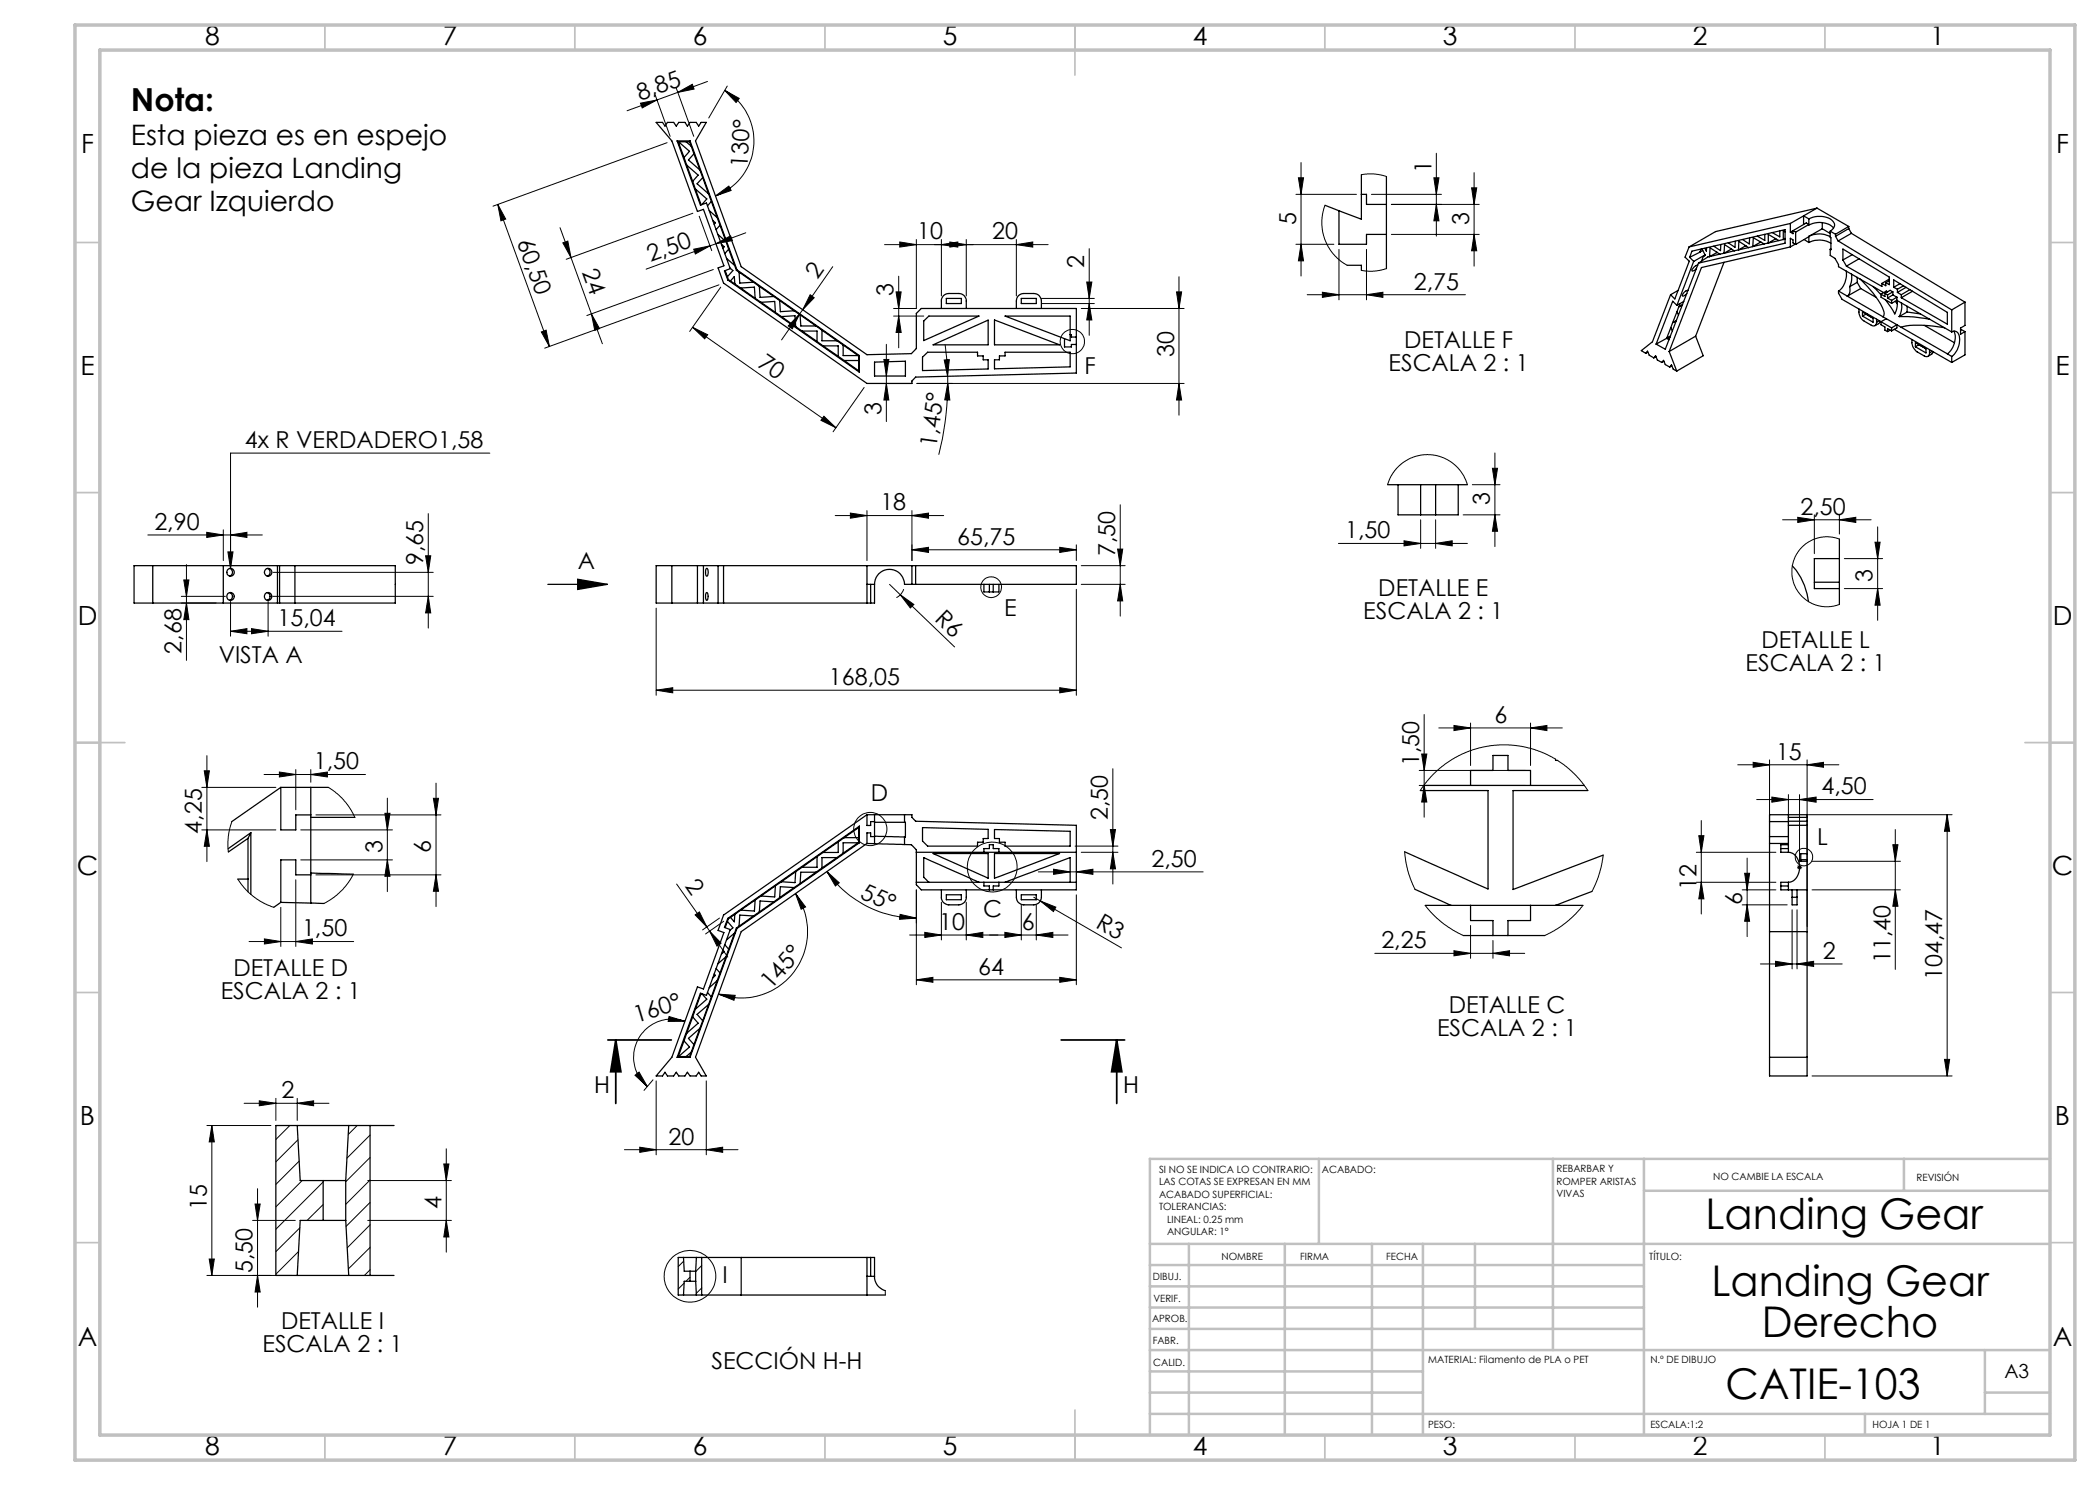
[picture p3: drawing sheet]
<svg xmlns="http://www.w3.org/2000/svg" width="420mm" height="297mm" viewBox="0 0 420 297" stroke-linecap="round" stroke-linejoin="round" font-family="sans-serif">
<g fill="none" stroke="#000" stroke-width=".25">
<path d="M131.2 24.5h1.3l.5 .7 .5-.7h1.2l.6 .7 .4-.7h1.3l.5 .7 .5-.7h1.2l.5 .7 .5-.7h1.1l-2.2 3.7 9.1 25.1 25.2 17.6 8.9-.2 1-1v-7l1-1h31v12.9l-32.2 .8-.7 .8v.5h-9l-28.7-20.1-1.1-3 1.2-.4-4.1-11.3-1.2 .4-5.1-14.1zM135.4 28.2h2.6M135.4 28.2l4.7 12.8 1.2-.4 4.7 13.1-1.1 .5 .7 1.8M135.4 28.2l.2 .2M135.6 28.4l1.2 3.1M135.6 28.4h2.3M135.7 28.4l2.2 1.9-1.1 1.2M136.8 31.5l.5 1.5M137.2 28.4l1.1 .8M137.3 33l1.2 3.3M137.3 33l2.3 2-1.1 1.3M137.9 28.4l.4 .8"/>
<path d="M138 28.2l9.4 25.8M138 28.2l-.1 .2M138.3 29.2l.5 1.6M138.5 36.3l.6 1.5M138.8 30.8l1.7 4.7M138.8 30.8l-1.1 1.2 2.3 2M139.1 37.8l1.1 3.2M139.1 37.8l2.3 2-1 1.1M140.5 35.5l1.2 3.3M140.5 35.5l-1.1 1.3 2.3 2M141.7 38.8l.6 1.5M272.3 38.9h1v2h4"/>
<path d="M272.3 35v8.8l-4.5-1.6M277.3 35.3v18.4M141.9 42.1l1.5 1.4M142.3 40.3l1.1 3.2M142.3 40.3l-.8 .9M142.6 44.1l.5 .5-.3 .3M143.4 43.5l.6 1.5M143.6 46.9l1.6 1.4M144 45l1.2 3.3M144 45l-.8 .9M144.3 48.9l.6 .5-.3 .2M145 54.1l.5 1.2"/>
<path d="M145.2 48.3l.5 1.5M145.3 51.7l1.6 1.4M145.5 55.3l.2 .6M145.6 56l26.3 18.4M145.7 55.9l-.1 .1M145.7 55.9l.4 .3M145.7 49.8l1.2 3.3M145.7 49.8l-.7 .9M146 53.6l.6 .5-1.1 1.2M146.1 56.2l.9 .6M146.1 56.2l.8-.9 .1 1.5M146.9 53.1l.4 1"/>
<path d="M147 56.8l1.1 .8M147.3 54.1l.5 .3M147.4 54l24.5 17.1M147.4 54l-.1 .1M147.8 54.4l2.9 2M147.8 54.4l.2 2.2 2.7-.2M148.1 57.6l2.9 2.1M148.1 57.6l2.8-.2 .1 2.3M150.7 56.4l1.2 .9M151 59.7l4.1 2.8M151.9 57.3l4 2.8M151.9 57.3l.1 2.2 2.8-.2"/>
<path d="M189.3 59.7h3v1h-3zM204.3 59.7h3v1h-3zM265 41.1l2.8 1.1M267.8 42.2v6.7h5.5v-2h4M269.5 53.1h2.8v1M334.1 58.9l-3.6 9.5-2.2 1.7 .8 .6M335.6 58.1l-1.5 .8M337.6 58.1a1.15 1.15 0 0 0-1.1 1.1l.4-.1 .5-.4M337.8 49.4l-.8 2 .9 .8-2.9 7.6-.9-.9M337.9 51.5l.5-1.3 18.6-4.3v2.7l-17.3 4M337.9 51.5l.8 .8M338.7 52.3l-3.3 8.8"/>
<path d="M339.5 53.1a1.22 1.22 0 0 0-1 1.1l.4-.1 .4-.4M339.7 52.6l-6.6 17.2-1.9-1M340 50.4l-2.1 1.1M340.2 49.8l-.2 .6M340.4 49.8l.7 1.3-.4 .2M340.5 50.1l-.5 .3M340.7 51.3l-.4 .9M341 51l-2.3 1.3M341 51l-.3 .3M341.3 49.6v.6l-.3-.5M341.9 51.3l-.3 .1-1.9 1.2M343.4 50.5l-1.5 .8"/>
<path d="M343.4 50.4v.1M343.4 50.5h.1M344 50.8l-2.1 .5M344 50.8l-2-1.2-.1 1.7M344.2 48.9l-.1 1.2-1.3-.9M344.8 50.7l-.8 .1M344.8 52.5l-5.7 14.7M346.2 49.8l-1.4 .9M346.2 49.8h.1M346.3 49.8h-.1M346.9 50.2l-2.1 .5M346.9 50.2l-2-1.3-.1 1.8"/>
<path d="M347.1 48.3l-.1 1.2-1.3-.9M347.7 50l-.8 .2M349.1 49.2l-1.4 .8M349.1 49.1v.1M349.2 49.1l-.1 .1M349.7 49.5l-2 .5M349.7 49.5l-1.9-1.2-.1 1.7M349.9 47.6l-.1 1.2-1.3-.9M350.6 49.3l-.9 .2M352 48.5l-1.4 .8M352 48.3v.2M352.2 48.4l-.2 .1"/>
<path d="M352.8 48.8l-2.2 .5M352.8 48.8l-2.1-1.2-.1 1.7M353 46.9v1.2l-1.5-.9M353.7 48.6l-.9 .2M355.1 47.8l-1.4 .8M355.1 47.7v.1M355.2 47.8h-.1M355.8 48.1l-2.1 .5M355.8 48.1l-2.1-1.2v1.7M356 46.2v1.2l-1.5-.9M356.7 47.9l-.9 .2M357 47.8l-.3 .1"/>
<path d="M357 46.4l-.3-.2v1.7M357 47.7l-.3 .2M358.1 44.7l-20.3 4.7M358.1 44.7v1.7M358.1 49.4l-17.8 4.1-6.5 16.8M358.6 46.1v.6l-.5-.3M358.6 46.1l.5 .3M358.6 46.1l2.6-1.5 .6 .3-2.7 1.5M358.6 46.1l-.5 .3M359.1 48.8l-1 .6M359.1 48.9l-.5-.3v-.6l-.5-.3v1.7M359.1 46.4v2.5"/>
<path d="M360.7 43.2l1.1 .6M360.7 43.2l-2.6 1.5M360.7 43.2v1.7M360.8 47.9l1 .6M361.8 43.8a4.3 4.3 0 0 1 4.8 .4 1.23 1.23 0 0 1-.6 2M361.8 43.8v1.2a4.2 4.2 0 0 1 4.9 .6M361.8 47.3a4.6 4.6 0 0 1 4.2 0M361.8 48.5a4.6 4.6 0 0 1 4.4 .1M361.8 47.3v1.2M361.8 47.3l-2.7 1.6M363.4 41.6l-2.7 1.6M363.4 41.6l6.3 3.7"/>
<path d="M363.4 41.6l-20.3 4.7-5.3 3.1M364.5 45.8l-2.7 1.5M364.5 44.5v1.3M364.5 45.8l1.5 .9M366 46.2l.2 3.7-.2-.1M366 49.8v1.3l1 .6 .7 1.2v.4l9 5.2M366 46.2l1.1 .6M366.2 49.8h-.2M367.1 46.8v.5M367.1 47.3l.5 .9M367.6 48.2l22.7 13.8M367.7 58.2v.4l.7 1.3 7.8 4.4"/>
<path d="M367.7 58.2l8.9 5.2M368.6 52l.7 1.2M368.6 52v-2.2l9.3 5.6v1.5l-.7-.4M369.3 54.2a4.2 4.2 0 0 1-1.6 4M369.3 53.2l7.1 4.1v-.6M369.7 45.7l-2.6 1.6M369.7 45.7l.6 1M369.7 45.3l-2.6 1.5M369.7 45.3v.4M370 57.3a1.9 1.9 0 0 1-.5 1.9l2.6-1.5M370.3 46.7l-2.7 1.5M370.3 46.7l22.7 13.7"/>
<path d="M370.3 54.8v1.3l-.3 1.2M370.5 50.9l-1.9 1.1M371.4 56.5l-1.4 .8M371.4 55.5v1M371.4 56.5l.7 1.2M371.8 51.7l-2.5 1.5M372 55.8a16.6 16.6 0 0 1 4.8 6.6v.7l-.2 .3M372.1 57.7l3.2 1.8M374.6 57.3l1.6 1.6M376.2 58.8v.6l2.1 1.3M377 58.7v.6l-.8-.5M377 58.7l.5 .3"/>
<path d="M377 59.9l2 2.9a4.1 4.1 0 0 0 .4-2.7M377.2 56.5v.6l-.8-.4M377.5 58.4l-.2-.2-1.1 .6M377.5 59v.6M377.5 59.6l.8 .5M377.9 56.1l-.7 .4M377.9 55.8l-1.5 .9M378.6 59l.8 .4M378.6 58.4v.6M378.6 58.4l-.6-.3-1 .6M378.6 59l-1.1 .6M378.6 58.4l-1.1 .6"/>
<path d="M378.7 57.5v-1.5l10.8 6.5v2.3l-9.2-5.3M378.7 57.5l.8 .4M379.4 59.4v.7M379.4 59.4l-1.1 .7M379.5 57.9v.6M379.5 58.5l.8 .4M380 56.7l-1.3 .8M380.3 58.9v.6M380.7 57.1l-1.2 .8M381.2 57.5l-1.7 1M382 57.9l-1.7 1M382.5 58.2l-2.2 1.3"/>
<path d="M152.2 60.5l2.7-.2 .2 2.2M155.1 62.5l1.2 .8M155.9 60.1l2.9 2.1M155.9 60.1l.2 2.2 2.7-.1M156.3 63.3l2.8 2M156.3 63.3l2.7-.2 .1 2.2M158.8 62.2l1.2 .8M159.1 65.3l4.3 3M160 63l3.2 2.2M160 63l.2 2.2h3M160.4 66.2h3v2.1M163.2 65.2l4.2 3"/>
<path d="M163.4 68.3l1.2 .9M164.4 66v2.2h3M164.6 69.2h3v2.1M164.6 69.2l3 2.1M167.4 68.2l1.2 .8M167.6 71.3l4.1 2.9M168.6 69v2.1h3M168.6 69l3 2.1M168.8 72.1h2.9M171.6 71.1l.1 .1M171.7 71.2v3M171.7 74.2l.2 .2"/>
<path d="M171.9 71.1v3.3M171.9 71.1l-.2 .1M174.9 72.4l6.2-.2v3h-6.2zM184.5 71.4l1-1h10v.8h1.1v.8h1v1.8l-13.1 .3zM184.7 64.2l1.1-1h10l-11.1 4.9zM186.6 69l11-5v5zM188.3 61.7v-1.5a1.45 1.45 0 0 1 1.5-1.5h2a1.45 1.45 0 0 1 1.5 1.5v1.5M198.9 72h1v-.8h1.1v-.8h13v3l-15.1 .4zM198.9 64l13 5h-13zM201 63.2h13v5zM203.3 61.7v-1.5a1.45 1.45 0 0 1 1.5-1.5h2a1.51 1.51 0 0 1 1.5 1.5v1.5M212.9 67.7v1.7h1.4v-.5h1"/>
<path d="M214 66.9h.3v.5h1M329.1 70.7l.4-.5 .3 .8 1 .6M329.6 70.4l-.5 .3M330.8 71.6l.3-.4 .4 .8 .9 .5M331.2 71.3l-.4 .3M332.4 72.5l.3-.4 .4 .8 .8 .5M332.8 72.2l-.4 .3M333.3 67.7l-2.1 1.1M333.3 67.7h.1M333.4 67.7l.4 .2M333.8 70.3l1.6 3.9M333.9 73.4l.4-.4 .3 .8 .8 .4"/>
<path d="M334 67.4l-.6 .3M334 67.3l-.6 .4M334.1 67.2l-.8 .5M334.2 65.5l-.9 2.2M334.2 65.5l.3 .7M334.4 73.2l-.5 .2M334.5 64.5l-.3 1M335.2 64.2l-.7 .3M335.3 64.1l-.8 .4M335.4 61.1l-.9-.8-3.3 8.5M335.4 62.4l-.9 2.1M335.4 62.4l.3 .6"/>
<path d="M335.8 61.3l-.4 1.1M336 60.7l-.2 .6M336.5 61l-.7 .3M336.5 60.9l-.7 .4M336.8 60.3l-1.4 .8M339.1 67.2l-5.3 3.1M339.1 67.2l1.5 4-5.2 3M371.8 61.8a2.47 2.47 0 0 0 1.1 2.4l1.4 .8a.65 .65 0 0 0 .7 .1 .65 .65 0 0 0 .3-.7M372.5 63.2l2.1 1.2v-.8M372.5 63.2v-.8l2.1 1.2M373.2 62.8h.1M373.2 62.8l1.4 .8"/>
<path d="M373.2 62.8l-.7 .4M375.3 63.8v.6M375.8 64.1l-.5 .3M376 64.2l-.2 .4-.8 .5M376.2 64.3v.6l.8 .5v.6l.5 .3M376.2 64.3l2.1 1.3M376.6 63.4l.7 .3M377.3 63.7l2.1 1.2M377.3 63.7l-1.1 .6M378 66l-.5 .3M378.3 66.2l-.8-.5v.6M378.3 60.1v.6"/>
<path d="M378.3 65.6v.6M378.8 65.9l11.5 6.6M379 60.3l.5 .4M379.4 60.1l10.9 6.3M379.4 64.9v.7l-1.1 .6M379.4 64.9l.9 .6M379.4 60.1l-1.1 .6M379.4 64.9l-1.1 .7M379.8 63.3l3 .1 3.1 .4M380.3 65.5a15.5 15.5 0 0 1 7.4-.1l1.2 .2M380.3 65.5l9.2 5.3M380.3 60.6a4.2 4.2 0 0 1-.5 2.7"/>
<path d="M381.4 62.4l-1.6 .9M381.4 62.4l2.7 .4M381.4 61.2v1.2M382.4 67.9a2.49 2.49 0 0 0 1 2.5l1.4 .8a.64 .64 0 0 0 .8 .1 .64 .64 0 0 0 .3-.7M383.1 69.4l2.1 1.2v-.9M383.1 69.4v-.9l2.1 1.2M383.8 68.9h.1M383.8 68.9l-.7 .5M383.8 68.9l1.4 .8M384.9 65.1l6 3.4M385.9 70v.6M386.4 70.3l-.5 .3"/>
<path d="M386.6 70.3l-.3 .5-.7 .5M389.5 70.8l.8 .5M390.3 66.4a1.05 1.05 0 0 1 1.2 .1 1.05 1.05 0 0 1 .4 1.1 4.4 4.4 0 0 1-1.6 3.7M390.3 62v4.4M390.3 71.3v1.2M390.8 66.2a4.1 4.1 0 0 1-1.3 4.6M392.1 66l.2-.1 .7 .4M393 60.4l-2.7 1.6M393 60.4v4.7l-.9 .5v1.2l.9-.5M393 66.3v4.7l-2.7 1.5M277.5 96.9h16M279.6 96.9v6.1h12v-6.1"/>
<path d="M284.1 96.9v6.1M287.1 96.9v6.1M26.8 113.1h52.3v7.5h-52.3zM30.6 113.1v7.5M44.7 113.1v7.5M45.9 118.5a.79 .79 0 0 1 .6 .8 .79 .79 0 0 1-.6 .7M45.9 113.7a.79 .79 0 0 1 .6 .8 .79 .79 0 0 1-.6 .7M53.4 118.5a.79 .79 0 0 1 .6 .8 .79 .79 0 0 1-.6 .7M53.4 113.7a.79 .79 0 0 1 .6 .8 .79 .79 0 0 1-.6 .7M55.5 113.1v7.5M55.9 113.1v7.5M59 113.1v7.5"/>
<path d="M109.6 116.9h11.9M115.5 115.8l6 1.1-6 1zM131.2 113.1h84.1v3.8h-34.4a3 3 0 0 0-3-3 3 3 0 0 0-3 3v3.7h-43.7zM134.4 113.1v7.5M139.5 113.1v7.5M140.7 113.1v7.5M141.3 113.7h.1a1.24 1.24 0 0 1 0 1.5 1.43 1.43 0 0 1-.1-1.5zM141.3 118.5a1.01 1.01 0 0 1 .2 1.4l-.1 .2a1.39 1.39 0 0 1-.1-1.6zM143.6 113.1v7.5M144.7 113.1v7.5M173.4 116.9h1.5M173.4 113.1v7.5"/>
<path d="M174.1 116.9v3.7M182.4 113.1v3.8M183.1 113.1v3.8M196.8 116.9v1.5h3v-1.5M197.9 116.9v1.5M198.6 116.9v1.5M358.5 113.2a12.6 12.6 0 0 1 3.2 7.1M362.9 116.4h5M367.9 107.8v13.1M367.9 111.7h-5v6h5M56.2 157.5v8.5h3v-3h3M56.2 157.5l-9.8 6.8"/>
<path d="M56.2 157.5h6M62.2 157.5h3.5M62.2 157.5v23.1M284.1 158.1h13.5v19.7l-16.7-7.4M284.8 157.1h32.1M294.1 157.1v-3h4.5v-3h3v3h4.5v3M311.1 151.8v.3h.4M317.6 158.1h-15v19.8l18-6.9M47.6 175.8h2M49.6 167.7v10.7M49.6 167.7l-3.9 2.7M50.2 166.5v12.4"/>
<path d="M50.2 166.5l-4.6 3.3M50.2 166.5l-.6 1.2M62.2 174.6l8.5 .2M62.2 163.5h8.8M62.2 175h-3v-3h-3v8.5M152.2 179.2l-1.2 .8M155.1 177.2l-2.9 2M155.1 177.2l-.2 2.2-2.7-.2M155.9 179.5l-1.1 .9M156.3 176.4l-1.2 .8M158.8 177.5l-2.9 2M158.8 177.5l-2.7-.2-.2 2.2"/>
<path d="M159.1 174.3l-2.8 2.1M159.1 174.3l-.1 2.2-2.7-.1M160 176.7l-1.2 .8M160.4 173.5l-1.3 .8M163.2 174.4l-3.2 2.3M163.2 174.4h-3l-.2 2.3M163.4 171.3v2.2h-3M164.4 173.6l-1.2 .8M164.6 170.5l-4.2 3M167.4 171.5l-3 2.1M167.4 171.5h-3v2.1M167.6 168.4l-3 2.1"/>
<path d="M167.6 168.4v2.1h-3M168.6 170.6l-1.2 .9M168.8 167.5l-1.2 .9M168.8 167.5h2.9M171.6 168.6l-3 2M171.6 168.6h-3v2M171.7 168.4l-.1 .2M171.7 168.4l.2 .2M171.7 165.5v2.9M171.7 165.5l-2.9 2M171.9 168.6l-24.5 17.1M171.9 165.2v3.4"/>
<path d="M171.9 165.2l-26.3 18.5M171.9 165.2l-.2 .3M173.4 162.9v2.2h.7v-.8h.8M173.4 162.9l-28.7 20.1-1.1 3.1 1.2 .4-4.1 11.3-1.2-.4-5.1 14.1-3.2 3.7h1.3l.5-.7 .5 .7h1.2l.6-.7 .4 .7h1.3l.5-.7 .5 .7h1.2l.5-.7 .5 .7h1.1l-2.2-3.7 9.1-25.2 25.2-17.6M173.4 162.9h1.5M173.4 168.7h1.5M174.9 168.7l6 .2M174.9 167.2l6 .2M174.9 162.9h6M174.9 164.5h6M174.9 167.3h-.8v-.7h-.7v2.1M174.9 162.9v5.8"/>
<path d="M180.9 168.9h1.4l1 1.1v.5M180.9 162.9h1.5v.6l.7 .7 32.2 .9v5.4M180.9 162.9v1.6M180.9 167.4v1.5M180.9 164.5h.2v2.9h-.2M183.3 170.5v6M183.3 170.5h32M183.3 176.5v.4l1 1.1h31v-1.5M183.3 176.5h32M184.5 165.5l13.1 .4v1.8h-1v.7h-1.1v.8h-10l-1-1zM185.8 176.5l-.5-.5a1.03 1.03 0 0 1-.6-1.3v-3.2l11.1 5M186.6 170.7h11v4.9z"/>
<path d="M188.3 178v1.5a1.51 1.51 0 0 0 1.5 1.5h2a1.51 1.51 0 0 0 1.5-1.5v-1.5M189.3 179h3v.9h-3zM196.8 170.5v-.8h1.1v-.8h.7v.8h1.2v.8M196.8 176.5v.7h1.1v.8M198.9 170.7h13l-13 4.9zM198.9 165.9l15.1 .4v2.9h-13v-.8h-1.1v-.7h-1zM199.8 176.5v.7h-1.2v.8M201 176.5l13-5v5M203.3 178v1.5a1.51 1.51 0 0 0 1.5 1.5h2a1.57 1.57 0 0 0 1.5-1.5v-1.5M204.3 179h3v.9h-3zM215.3 170.5v6M283 177.9l7.2 3.2"/>
<path d="M318.4 178.3l-7.4 2.8M353.9 162.9h7.5v52.3h-7.5zM353.9 167.3h3.8M353.9 164.3h3.8M353.9 168.7h3.8M356.2 169.7h1.5M356.2 177.2h1.5M357.7 170.5a2.67 2.67 0 0 1 2.2 3 2.67 2.67 0 0 1-2.2 3M357.7 168.9h-1.5v1.6h1.5M357.7 176.5h-1.5v1.5h5.2M357.7 162.9v7.6M357.7 176.5v1.5"/>
<path d="M357.7 165.1h3.7M357.7 164.2h3.7M357.7 163.5h3.7M358.4 179.5v1.5h1v-1.5M358.4 179.5h1M358.4 178v1.5M359.4 178v1.5M360.2 171.9h1.2M361.4 170.7h-1.2v1.6h1.2M56.2 180.5l-1.4 1M56.2 180.5l6 .1M62.2 180.6l2.6 .1"/>
<path d="M140.2 198.7l-1.1 3.2M140.4 198.8l1 1-2.3 2.1M141.5 198.5l.8 .9M142.3 199.4l-.6 1.5M142.8 194.8l.3 .3-.5 .5M143.2 193.7l.8 .9M143.4 196.1l-1.1 3.3M143.4 196.1l-1.5 1.5M144 194.6l-.6 1.5M144.6 190l.3 .3-.6 .5M145 188.9l.7 .9M145.2 191.3l-1.2 3.3"/>
<path d="M145.2 191.3l-1.6 1.5M145.5 184.3l-.5 1.2M145.5 184.3l1.1 1.3-.6 .5M145.6 183.7l.1 .1M145.6 183.7l-.7 1.8 1.1 .4-4.7 13.2-1.2-.5-4.7 12.9M145.7 183.8l-.2 .5M145.7 189.8l-.5 1.5M146.1 183.5l-.4 .3M146.9 186.6l-1.2 3.2M146.9 186.6l-1.6 1.4M147 182.9l-.9 .6M147 182.9l-.1 1.5-.8-.9"/>
<path d="M147.3 185.6l.1 .1M147.3 185.6l-.4 1M147.4 185.7l-9.4 25.8M147.8 185.2l-.5 .4M148.1 182l-1.1 .9M150.7 183.2l-2.9 2M150.7 183.2l-2.7-.2-.2 2.2M151 180l-2.9 2M151 180l-.1 2.2-2.8-.2M151.9 182.4l-1.2 .8M154.8 180.4l-2.9 2M154.8 180.4l-2.8-.2-.1 2.2"/>
<path d="M285 181.1h31.6M292.7 187.1h16.3M294.1 181.1v3h4.5v3M306.1 181.1v3h-4.5v3M353.9 186.3h7.5M135.4 211.5h2.6M135.6 211.3l-.2 .2M135.6 211.3h2.3M136.8 208.2l-1.2 3.1M136.8 208.2l1.1 1.2-2.2 1.9M137.3 206.7l-.5 1.5M137.9 211.3l.1 .2"/>
<path d="M138.3 210.4l-.4 .9M138.3 210.4l-1.1 .9M138.5 203.4l-1.2 3.3M138.5 203.4l1.1 1.2-2.3 2.1M138.8 208.9l-.5 1.5M139.1 201.9l-.6 1.5M140 205.7l-1.2 3.2M140 205.7l-2.3 2 1.1 1.2M140.5 204.1l-.5 1.6M141.7 200.9l-1.2 3.2M141.7 200.9l-2.3 2 1.1 1.2M353.9 211.5h7.5"/>
<path d="M59.4 225.1l.6 11h9.1M64.6 236.1v8M69.1 236.1v8M69.7 225.1l-.6 11M74 225.1v30M78.8 225.1h-23.6v30h23.6M69.1 244.1h-9.1l-.6 11M69.1 244.1l.6 11M136.7 251.5l.1 2.7h2.3M138 254.2v2.1M139.1 256.3h-2.3l-.1 2.7M139.1 254.2v2.1"/>
<path d="M139.1 256.3l.2 2.7M139.3 251.5l-.2 2.7M140.3 251.5v7.5M148.2 251.5v7.5M173.4 251.5v7.5M173.4 255.3h1.5M174.1 251.5v3.8M174.9 255.3a2.86 2.86 0 0 0 2.2 2.8M174.9 255.3v-3.8h-39.3v7.5h41.5"/>
<circle cx="46.1" cy="119.3" r=".77"/>
<circle cx="46.1" cy="114.5" r=".76"/>
<circle cx="53.6" cy="119.3" r=".77"/>
<circle cx="53.6" cy="114.5" r=".76"/>
</g>
<g fill="none" stroke="#000" stroke-width=".2">
<path d="M131.1 19l2.9 8.3M131.4 20l-6 2.2M135.2 17.5l3.5 9.8M135.5 18.5l3-1.6 .3 .9zM135.5 18.5l-4.1 1.5M141.5 16.3l-6 2.2M144.9 18.1l2.9 1.6-.6 .8zM144.9 18.1a11.7 11.7 0 0 1 5.8 11.1 11.7 11.7 0 0 1-7.6 10M145.5 17.2l-3.8 6.4M128.1 20.6l3.3-.6-3 1.6zM133.4 28.5l-34.8 12.7M143.1 39.2l2.7-2 .4 .9z"/>
<path d="M259.2 38.9h12.1M259.7 35.6h1l-.5 3.3zM260.2 32.5v22.7M272.3 35l2.5-.2 2.5 .5M274.3 38.9h14M286.8 35.6h1l-.5 3.3zM287.3 30.7v16.5M294.3 37.6h1l-.5 3.3zM294.8 34.5v18.7M99.6 40.9l1.5 2.9-.9 .4zM99.6 40.9l10.3 28.4M112 45.5l2.2 6"/>
<path d="M112.6 48.6l1-.4 .6 3.3zM114.2 51.5l4.1 11.3M138.6 42.6l-25.4 9.3M138.7 49.8l3.3-.6-2.9 1.6zM139.8 43.2l2.5 6.9M142 49.2l-12.8 4.6M142.7 53.9l-25.3 9.2M143.2 48.8l-1.2 .4M143.2 48.8l2.9-1.6 .4 .9zM143.8 57l-34.9 12.6M144.1 57.4l-6.2 8.9M149.2 46.6l-6 2.2"/>
<path d="M162 58.9l.8 .6-2.3 2.4zM166.5 53.3l-6 8.6M176.9 48.9h32.7M179.2 58.4h1l-.5 3.3zM179.7 55.2v14.4M180 48.4l3.3 .5-3.3 .5zM183.3 47.9v13.8h-4.6M188.3 48.9l3.3-.5v1zM188.3 47.9v11.3M190 48.4l3.3 .5-3.3 .5zM193.3 47.9v11.3M203.3 48.9l3.3-.5v1z"/>
<path d="M203.3 47.9v11.3M208.3 59.7h10.6M217.3 56.4h1.1l-.6 3.3zM217.8 49.7v17.4M235.3 58.4h1l-.5 3.3zM235.8 55.3v27.7M259.2 48.9h7.6M260.2 48.9l.5 3.3h-1zM261.4 58.9h31.7M264.5 58.5l3.3 .4-3.3 .6zM265 41.1l-.4 1.2-.2 1.6v2l.5 1.9 .8 1.6 1 1.5 1.4 1.3 1.4 .9M267.8 49.9v10.1"/>
<path d="M273.3 58.9l3.3-.4v1zM273.3 49.9v10.1M277.3 53.7l-2.7 .6-2.3-.2M278.3 46.9h17.5M278.3 40.9h17.5M287.3 40.9l.5 3.3h-1zM294.8 46.9l.5 3.3h-1zM108.3 66.4l.9-.4 .7 3.3zM118.3 62.8l2.2 6M118.3 62.8l1.6 2.9-.9 .4zM138.5 65.5l28.7 20M138.5 65.5l3 1.5-.6 .8z"/>
<path d="M159.9 62.8l-1.4 3-.8-.6zM159.9 62.8l-3.6 5.2M160.5 61.9l-.6 .9M172.8 77.5l-6.2 8.9M176.8 71.9h1l-.5 3.3zM177.3 68.9v15.4M177.3 76.7l.5 3.3h-1zM178.7 63.2h6M179.7 63.2l.5 3.3h-1zM188.8 72l1.1-.1-.4 3.3zM189 68.9l.4 3.2 .1 3.1M189.5 75.2v1.5"/>
<path d="M189.5 76.7l.5 3.3h-1.1zM189.5 76.7a57.8 57.8 0 0 1-1.8 14.2M208.3 60.7h10.6M216.3 61.7h20.5M217.8 60.7l.6 3.3h-1.1zM235.8 76.7l.5 3.3h-1zM236.8 76.7h-53.4M98 90.6h-51.9v23.1M164.8 83.3l2.4 2.2-3-1.4zM277.5 96.9l.5-1.2 .6-1.2 .6-.7 1.3-1.2 2.2-1.2 1.5-.4 1.2-.1 2.5 .4 2.5 1.2 1.8 1.8 .6 1 .7 1.6M294.5 96.9h5.5M298.5 93.7h1l-.5 3.2z"/>
<path d="M299 90.6v18.7M29.6 107h22.9M36.3 119.3h8.8M36.8 116h1l-.5 3.3zM37.3 112.9v19.2M41.3 106.5l3.4 .5-3.4 .5zM44.7 106v6.1M45.6 110.4h1l-.5 3.3zM46.1 107l3.3-.5v1zM54.6 119.3h32M54.6 114.5h32M85.1 111.2h1l-.4 3.3z"/>
<path d="M85.7 119.3l.4 3.3h-1zM85.7 102.7v22.9M167 103.1h21.7M170.1 102.6l3.3 .5-3.3 .5zM173.4 102.1v10M177.9 116.9l2.2 2.1M180.1 119l10.8 10.4M180.1 119l2.7 1.9-.7 .7zM180.7 117.8a2.84 2.84 0 0 1-1.4 1.7M182.4 103.1l3.3-.5v1zM182.4 110l3.3-.5v1zM182.4 102.1v10"/>
<path d="M182.4 110h32.9M211.9 109.5l3.4 .5-3.4 .5zM215.3 109v3.1M215.3 117.9v21.2M216.3 113.1h8.7M216.3 116.9h8.7M223.5 109.8h1l-.5 3.3zM224 101v22.2M224 116.9l.5 3.3h-1zM267.7 108.7h25.8M280.8 108.2l3.3 .5-3.3 .5zM284.1 104v5.7"/>
<path d="M287.1 108.7l3.3-.5v1zM287.1 104v5.7M292.6 103h7.4M299 103l.5 3.3h-1zM356.5 104h17.7M359.6 103.5l3.3 .5-3.3 .5zM362.9 103v7.7M367.9 104l3.3-.5v1zM367.9 103v3.8M367.9 107.8l-1.5-.4h-1.8l-1.6 .4-1.5 .7-1.4 1.2-.8 1.1-.6 1.5-.3 1.4 .1 1.9 .5 1.7 1 1.6 1.3 1.2 1.5 .8 1.7 .4h1.7l1.7-.4M368.9 111.7h7.6M368.9 117.7h7.6"/>
<path d="M375 108.4h1l-.5 3.3zM375.5 105.4v18.7M375.5 117.7l.5 3.3h-1zM36.3 120.6h6.9M37.3 120.6l.5 3.3h-1zM46.1 126.3l3.3-.6v1zM46.1 120.3v6.9M46.1 126.3h22.3M50.3 125.7l3.3 .6-3.3 .4zM53.6 120.3v6.9M131.2 138l3.3-.5v1.1zM131.2 121.6v17.5"/>
<path d="M131.2 138h84.1M211.9 137.5l3.4 .5-3.4 .6zM40.4 157.5h14.8M40.9 154.2h1l-.5 3.3zM41.4 151.1v21.2M52.8 154.9h20.3M55.9 154.4l3.3 .5-3.3 .5zM59.2 153.9v8.1M62.2 154.9l3.3-.5v1zM62.2 153.9v2.6M65.7 157.5l1.3 .9 1.8 1.6 1.3 1.8 .9 1.7M77.5 159.6v18.7"/>
<path d="M86.7 159.7h1l-.5 3.3zM87.2 156.6v24.7M222.6 153.7v23.1M283.8 157.1h21.3M283.8 154.1h21.3M284.3 150.8h1.1l-.6 3.3zM284.8 157.1l.6 3.3h-1.1zM284.8 142.9v20.5M287.8 145.6h24.7M290.8 145.1l3.3 .5-3.3 .5zM294.1 144.6v8.5M306.1 145.6l3.3-.5v1z"/>
<path d="M306.1 144.6v8.5M311.1 151.8l-3.1-1.5-3.7-1-2.5-.3h-1.9l-3.3 .4-2.2 .6-2.1 .8-3.4 2.1-2.4 2.1-1.4 1.6-1 1.5M311.5 152.1l1.8 1.2 2 2 2.3 2.8M347.6 153h20.2M350.6 152.5l3.3 .5-3.3 .5zM351.3 159.9h23.3M353.9 152v15.7M354.4 159.4l3.3 .5-3.3 .5zM357.7 158.9v10.6M359.9 159.9l3.3-.5v1zM359.9 158.9v13.6M361.4 153l3.3-.5v1z"/>
<path d="M361.4 152v33.3M40.4 166h14.8M41.4 166l.5 3.3h-1zM46.4 164.3l-.8 3 .1 3.1M47.6 175.8l1.2 1.7 1.8 1.7 2.1 1.4 2.1 .9M59.2 176v13.3M60.1 166h18.4M60.1 172h18.4M63.2 163h25M63.2 175h25M70.7 174.8l-1 1.6-1.3 1.7-1.6 1.4-2 1.2M77 162.7h1l-.5 3.3z"/>
<path d="M77.5 172l.5 3.3h-1zM87.2 175l.5 3.3h-1zM135.3 176.8l6.1 8.6M159.1 178.7l2 2.7-.9 .5zM159.1 178.7a13.3 13.3 0 0 1-.3 15.7 13.3 13.3 0 0 1-15.1 4.4M165.4 174.3l2.5 2.3-.8 .6zM165.4 174.3a21.8 21.8 0 0 0 17.9 9.3M183.3 178v19M206.8 179.5l1.3 .7M207.7 174.4h32.9M210.7 173.8l3.3 .6-3.3 .5zM215 169.2h8.6"/>
<path d="M215.3 174.4l3.3-.6v1.1zM215.3 179v18M216.3 170.5h7.3M222.1 165.9h1l-.5 3.3zM222.6 170.5l.5 3.3h-1zM280.9 170.4l.6 3.6 .6 1.8 .9 2.1M320.6 171l-.6 3.4-.8 2.3-.8 1.6M339.3 170.5h15.9M339.3 176.5h15.9M339.8 167.1h1l-.5 3.4zM340.3 164.1v18.7M340.3 176.5l.5 3.3h-1z"/>
<path d="M348.4 178h6.8M348.9 174.7h1l-.5 3.3zM349.4 171.6v15.7M359.4 173.5h1M359.6 173.1l.7 .7M359.9 173v1M360.3 173.1l-.7 .7M361.7 162.9h28.7M362.4 178h17.7M362.4 172.3h17.7M378.6 168.9h1l-.5 3.4zM379.1 165.9v28"/>
<path d="M379.1 178l.5 3.3h-1zM389.4 162.9l.5 3.4h-1zM389.4 162.9v52.3M49.8 188.3h20.9M52.9 187.8l3.3 .5-3.3 .5zM56.2 181.5v7.8M59.2 188.3l3.3-.5v1zM139 183l.9-.6 1.5 3zM141.4 185.4l.5 .8M141.9 186.2l3.7 5.2M141.9 186.2l2.3 2.4-.8 .6zM143.7 198.8l3.3 .3-.2 1z"/>
<path d="M143.9 183.6l-3.4 2.4M144.7 184.3l-3.6 2.5M180 182.9l3.3 .7-3.4 .3zM181.9 187h31.7M183.3 196l3.3-.5v1zM183.3 196h32M185 186.5l3.3 .5-3.3 .5zM188.3 180.4v7.6M193.3 187l3.3-.5v1zM193.3 180.4v7.6M201 186.5l3.3 .5-3.3 .5zM204.3 181v7"/>
<path d="M207.3 187l3.3-.5v1zM207.3 181v7M208.1 180.2l3.1 1.2-.5 .9zM208.1 180.2l16.2 9.4M211.9 195.5l3.4 .5-3.4 .5zM275 190.7h29.9M285 181.1l1.2 1.4 2.1 1.9 2.4 1.7 2 1M290.8 190.1l3.3 .6-3.3 .5zM294.1 185.1v6.6M298.6 190.7l3.3-.6v1.1zM298.6 188.1v3.6M316.6 181.1l-1.4 1.6-2.1 1.9-2.3 1.6-1.8 .9"/>
<path d="M348.4 181h9M349.4 181l.5 3.3h-1zM352.1 192.8h16.3M355.1 192.3l3.3 .5-3.3 .5zM358.4 182v11.8M359.4 192.8l3.3-.5v1zM359.4 182v11.8M55.2 219.7v4.4M59.4 219.7v4.4M127 215l.8-.6 1.7 2.9zM130.6 216l-1.8 2.1M131.2 216.2v14.8"/>
<path d="M133.8 203.3l3.2 1h-3.4zM137 204.3a7.6 7.6 0 0 0-9.3 3.3 7.6 7.6 0 0 0 1.8 9.7M141.3 216.2v14.8M362.4 215.2h28M388.9 211.9h1l-.5 3.3zM41.4 225.1h12.8M42.4 225.1l.5 3.3h-1.1zM42.4 225.1v30M48.8 220.7h17M51.5 237.7v23.7M51.9 220.2l3.3 .5-3.3 .5zM58 225.1l-2.8 2.8"/>
<path d="M59.4 220.7l3.3-.5v1zM59.6 228l-4.4 4.4M59.8 232.2l-4.6 4.7M60.4 236.1l-5.2 5.3M64.6 236.4l-9.4 9.4M71.4 225.1l-1.7 1.8M73.6 236.1h16.7M74 227l-4.6 4.6M74 236l-4.9 4.9M74 231.5l-4.9 4.9M88.8 232.8h1l-.5 3.3zM89.3 229.8v20.6"/>
<path d="M124.9 229.9h22.7M128 229.4l3.2 .5-3.2 .6zM141.3 229.9l3.2-.5v1.1zM41.4 255.1h17M41.8 251.8h1.1l-.5 3.3zM50.5 244.1h8.6M51 240.8h1l-.5 3.3zM51.5 255.1l.5 3.3h-1zM59.4 255.1h.1M59.7 250.3l-4.5 4.5M60 245.6l-4.8 4.7M64.6 240.9l-3.2 3.2"/>
<path d="M73.6 244.1h16.7M74 240.5l-4.8 4.8M74 245l-4.5 4.6M74 249.5l-4.3 4.3M74 254l-1.1 1.1M89.3 244.1l.5 3.3h-1zM136.7 252.2l-1.1 1.1M136.8 256.6l-1.2 1.2M138 255.4l-.8 .9M140.3 253.1l-1.2 1.2M140.3 257.6l-1.1 1.1M177.1 258.1v.9"/>
<circle cx="214.5" cy="68.3" r="2.42"/>
<circle cx="198.2" cy="117.4" r="2.07"/>
<circle cx="174.1" cy="165.8" r="3.3"/>
<circle cx="198.4" cy="173.4" r="5"/>
<circle cx="360.8" cy="171.4" r="1.76"/>
<circle cx="138" cy="255.3" r="5.2"/>
</g>
<path d="M121.6 208h12.7M123.2 208l1 6.3h-2.1zM123.2 208v12.7M212.2 208h12.7M223.3 208l1.1 6.3h-2.1zM223.3 208v12.7" fill="none" stroke="#000" stroke-width=".35"/>
<g fill="none" stroke="#c0c0c0" stroke-width=".35">
<path d="M65 5v5M115 5v5M165 5v5M215 5v10M265 5v5M315 5v5M365 5v5M15 48.5h5M410 48.5h5M15 98.5h5M410 98.5h5M15 148.5h10"/>
<path d="M405 148.5h10M15 198.5h5M410 198.5h5M15 248.5h5M410 248.5h5M65 287v5M115 287v5M165 287v5M215 282v10M265 287v5M315 287v5M365 287v5"/>
</g>
<g fill="none" stroke="#c0c0c0" stroke-width=".5">
<path d="M263.8 231.8v17M310.6 231.8v38.2M328.8 231.8v55.2M328.8 238.2h81.2M380.8 231.8v6.4M410 231.8h-180v55.2M230 248.8h180M230 257.3h98.8M230 253h98.8M237.8 248.8v38.2M257 248.8v38.2M274.4 248.8v38.2"/>
<path d="M284.6 248.8v38.2M295 248.8v17M230 265.8h98.8M230 261.5h98.8M230 278.5h54.6M230 274.3h54.6M230 270h180M397 278.5h13M397 270v12.8M230 282.8h180M373 282.8v4.2"/>
</g>
<path d="M15 5h400v287h-400zM20 10h390v277h-390z" fill="none" stroke="#c0c0c0" stroke-width=".7"/>
<g fill="#000">
<path d="M115.5 115.8l6 1.1-6 1zM180.1 119l2.7 1.9-.7 .7zM208.1 180.2l3.1 1.2-.5 .9z"/>
<path d="M128.1 20.6l3.3-.6-3 1.6zM135.5 18.5l3-1.6 .3 .9z"/>
<path d="M143.1 39.2l2.7-2 .4 .9zM144.9 18.1l2.9 1.6-.6 .8z"/>
<path d="M99.6 40.9l1.5 2.9-.9 .4zM108.3 66.4l.9-.4 .7 3.3z"/>
<path d="M112.6 48.6l1-.4 .6 3.3zM118.3 62.8l1.6 2.9-.9 .4z"/>
<path d="M138.7 49.8l3.3-.6-2.9 1.6zM143.2 48.8l2.9-1.6 .4 .9z"/>
<path d="M188.3 48.9l3.3-.5v1zM180 48.4l3.3 .5-3.3 .5zM298.6 190.7l3.3-.6v1.1zM290.8 190.1l3.3 .6-3.3 .5zM287.1 108.7l3.3-.5v1zM280.8 108.2l3.3 .5-3.3 .5z"/>
<path d="M190 48.4l3.3 .5-3.3 .5zM203.3 48.9l3.3-.5v1z"/>
<path d="M217.3 56.4h1.1l-.6 3.3zM217.8 60.7l.6 3.3h-1.1z"/>
<path d="M264.5 58.5l3.3 .4-3.3 .6zM273.3 58.9l3.3-.4v1z"/>
<path d="M138.5 65.5l3 1.5-.6 .8zM164.8 83.3l2.4 2.2-3-1.4z"/>
<path d="M162 58.9l.8 .6-2.3 2.4zM159.9 62.8l-1.4 3-.8-.6z"/>
<path d="M189.5 76.7l.5 3.3h-1.1zM188.8 72l1.1-.1-.4 3.3z"/>
<path d="M36.8 116h1l-.5 3.3zM37.3 120.6l.5 3.3h-1z"/>
<path d="M46.1 107l3.3-.5v1zM41.3 106.5l3.4 .5-3.4 .5z"/>
<path d="M85.1 111.2h1l-.4 3.3zM85.7 119.3l.4 3.3h-1z"/>
<path d="M182.4 110l3.3-.5v1zM211.9 109.5l3.4 .5-3.4 .5z"/>
<path d="M359.6 103.5l3.3 .5-3.3 .5zM367.9 104l3.3-.5v1z"/>
<path d="M46.1 126.3l3.3-.6v1zM50.3 125.7l3.3 .6-3.3 .4z"/>
<path d="M350.6 152.5l3.3 .5-3.3 .5zM361.4 153l3.3-.5v1z"/>
<path d="M359.9 159.9l3.3-.5v1zM354.4 159.4l3.3 .5-3.3 .5z"/>
<path d="M165.4 174.3l2.5 2.3-.8 .6zM180 182.9l3.3 .7-3.4 .3z"/>
<path d="M222.1 165.9h1l-.5 3.3zM222.6 170.5l.5 3.3h-1zM223.5 109.8h1l-.5 3.3zM224 116.9l.5 3.3h-1zM348.9 174.7h1l-.5 3.3zM349.4 181l.5 3.3h-1zM378.6 168.9h1l-.5 3.4zM379.1 178l.5 3.3h-1zM235.3 58.4h1l-.5 3.3zM235.8 76.7l.5 3.3h-1zM176.8 71.9h1l-.5 3.3zM177.3 76.7l.5 3.3h-1zM86.7 159.7h1l-.5 3.3zM87.2 175l.5 3.3h-1zM77 162.7h1l-.5 3.3zM77.5 172l.5 3.3h-1zM298.5 93.7h1l-.5 3.2zM299 103l.5 3.3h-1zM259.7 35.6h1l-.5 3.3zM260.2 48.9l.5 3.3h-1zM375 108.4h1l-.5 3.3zM375.5 117.7l.5 3.3h-1z"/>
<path d="M339.8 167.1h1l-.5 3.4zM340.3 176.5l.5 3.3h-1z"/>
<path d="M139 183l.9-.6 1.5 3zM141.9 186.2l2.3 2.4-.8 .6z"/>
<path d="M143.7 198.8l3.3 .3-.2 1zM159.1 178.7l2 2.7-.9 .5z"/>
<path d="M201 186.5l3.3 .5-3.3 .5zM207.3 187l3.3-.5v1z"/>
<path d="M355.1 192.3l3.3 .5-3.3 .5zM359.4 192.8l3.3-.5v1z"/>
<path d="M133.8 203.3l3.2 1h-3.4zM127 215l.8-.6 1.7 2.9z"/>
<path d="M223.3 208l1.1 6.3h-2.1zM123.2 208l1 6.3h-2.1z"/>
<path d="M388.9 211.9h1l-.5 3.3zM389.4 162.9l.5 3.4h-1zM179.7 63.2l.5 3.3h-1zM179.2 58.4h1l-.5 3.3zM284.8 157.1l.6 3.3h-1.1zM284.3 150.8h1.1l-.6 3.3zM41.4 166l.5 3.3h-1zM40.9 154.2h1l-.5 3.3zM294.8 46.9l.5 3.3h-1zM294.3 37.6h1l-.5 3.3zM287.3 40.9l.5 3.3h-1zM286.8 35.6h1l-.5 3.3zM42.4 225.1l.5 3.3h-1.1zM41.8 251.8h1.1l-.5 3.3z"/>
<path d="M128 229.4l3.2 .5-3.2 .6zM141.3 229.9l3.2-.5v1.1zM183.3 196l3.3-.5v1zM211.9 195.5l3.4 .5-3.4 .5zM185 186.5l3.3 .5-3.3 .5zM193.3 187l3.3-.5v1zM210.7 173.8l3.3 .6-3.3 .5zM215.3 174.4l3.3-.6v1.1zM131.2 138l3.3-.5v1.1zM211.9 137.5l3.4 .5-3.4 .6zM170.1 102.6l3.3 .5-3.3 .5zM182.4 103.1l3.3-.5v1zM45.6 110.4l.5 3.3 .5-3.3zM290.8 145.1l3.3 .5-3.3 .5zM306.1 145.6l3.3-.5v1zM55.9 154.4l3.3 .5-3.3 .5zM62.2 154.9l3.3-.5v1zM52.9 187.8l3.3 .5-3.3 .5zM59.2 188.3l3.3-.5v1zM51.9 220.2l3.3 .5-3.3 .5zM59.4 220.7l3.3-.5v1z"/>
<path d="M51.5 255.1l.5 3.3h-1zM51 240.8h1l-.5 3.3z"/>
<path d="M89.3 244.1l.5 3.3h-1zM88.8 232.8h1l-.5 3.3z"/>
</g>
<g font-size="8.5">
<text x="341.1" y="245.8">Landing Gear</text>
<text x="342.3" y="259.3">Landing Gear</text>
<text x="352.4" y="267.4">Derecho</text>
<text x="345.1" y="279.7">CATIE-103</text>
</g>
<text font-size="6.3" x="26.2" y="22.2">Nota:</text>
<g font-size="5.6">
<text x="26.2" y="29">Esta pieza es en espejo</text>
<text x="26.2" y="35.6">de la pieza Landing</text>
<text x="26.2" y="42.3">Gear Izquierdo</text>
</g>
<g font-size="5.3">
<text x="41" y="8.9">8</text>
<text x="88.5" y="8.9">7</text>
<text x="138.5" y="8.9">6</text>
<text x="188.5" y="8.9">5</text>
<text x="238.5" y="8.9">4</text>
<text x="288.5" y="8.9">3</text>
<text x="338.5" y="8.9">2</text>
<text x="386" y="8.9">1</text>
<text x="16.2" y="30.7">F</text>
<text x="411.2" y="30.7">F</text>
<text x="16.1" y="74.9">E</text>
<text x="411.1" y="74.9">E</text>
<text x="15.5" y="124.9">D</text>
<text x="410.5" y="124.9">D</text>
<text x="15.4" y="174.9">C</text>
<text x="410.4" y="174.9">C</text>
<text x="16" y="224.9">B</text>
<text x="411" y="224.9">B</text>
<text x="15.5" y="269.2">A</text>
<text x="410.5" y="269.2">A</text>
<text x="41" y="290.9">8</text>
<text x="88.5" y="290.9">7</text>
<text x="138.5" y="290.9">6</text>
<text x="188.5" y="290.9">5</text>
<text x="238.5" y="290.9">4</text>
<text x="288.5" y="290.9">3</text>
<text x="338.5" y="290.9">2</text>
<text x="386" y="290.9">1</text>
</g>
<g font-size="4.7">
<text x="128" y="20.1" transform="rotate(-20 128 20.1)">8,85</text>
<text x="149.5" y="33.6" transform="rotate(-87 149.5 33.6)">130°</text>
<text x="286.3" y="34.5" transform="rotate(-90 286.3 34.5)">1</text>
<text x="183.5" y="47.9">10</text>
<text x="198.4" y="47.9">20</text>
<text x="259.2" y="45" transform="rotate(-90 259.2 45)">5</text>
<text x="293.8" y="45" transform="rotate(-90 293.8 45)">3</text>
<text x="103.4" y="48.3" transform="rotate(70 103.4 48.3)">60,50</text>
<text x="130.1" y="52.4" transform="rotate(-20 130.1 52.4)">2,50</text>
<text x="216.9" y="53.6" transform="rotate(-90 216.9 53.6)">2</text>
<text x="116.4" y="54.4" transform="rotate(70 116.4 54.4)">24</text>
<text x="163.5" y="55.9" transform="rotate(-55 163.5 55.9)">2</text>
<text x="178.7" y="59.1" transform="rotate(-90 178.7 59.1)">3</text>
<text x="282.8" y="57.9">2,75</text>
<text x="234.8" y="71.5" transform="rotate(-90 234.8 71.5)">30</text>
<text x="280.8" y="69.7">DETALLE F</text>
<text x="151.3" y="73.1" transform="rotate(35 151.3 73.1)">70</text>
<text x="216.9" y="74.8">F</text>
<text x="277.7" y="74.2">ESCALA 2 : 1</text>
<text x="176.3" y="83" transform="rotate(-90 176.3 83)">3</text>
<text x="49" y="89.6">4x R VERDADERO1,58</text>
<text x="187.3" y="89.6" transform="rotate(-82 187.3 89.6)">1,45°</text>
<text x="298" y="101" transform="rotate(-90 298 101)">3</text>
<text x="30.9" y="105.9">2,90</text>
<text x="176.1" y="102.1">18</text>
<text x="269" y="107.6">1,50</text>
<text x="360.1" y="102.9">2,50</text>
<text x="84.6" y="113.1" transform="rotate(-90 84.6 113.1)">9,65</text>
<text x="115.6" y="113.9">A</text>
<text x="191.4" y="108.9">65,75</text>
<text x="223" y="111.3" transform="rotate(-90 223 111.3)">7,50</text>
<text x="275.7" y="119.3">DETALLE E</text>
<text x="374.5" y="116.5" transform="rotate(-90 374.5 116.5)">3</text>
<text x="55.5" y="125.2">15,04</text>
<text x="186.8" y="124" transform="rotate(44 186.8 124)">R6</text>
<text x="200.8" y="123.3">E</text>
<text x="272.7" y="123.8">ESCALA 2 : 1</text>
<text x="36.3" y="130.8" transform="rotate(-90 36.3 130.8)">2,68</text>
<text x="352.3" y="129.7">DETALLE L</text>
<text x="43.7" y="132.6">VISTA A</text>
<text x="165.8" y="137">168,05</text>
<text x="349.1" y="134.2">ESCALA 2 : 1</text>
<text x="298.9" y="144.6">6</text>
<text x="62.8" y="153.9">1,50</text>
<text x="283.8" y="153.2" transform="rotate(-90 283.8 153.2)">1,50</text>
<text x="355.2" y="151.9">15</text>
<text x="174.2" y="160.2">D</text>
<text x="364.3" y="158.9">4,50</text>
<text x="40.4" y="166.7" transform="rotate(-90 40.4 166.7)">4,25</text>
<text x="221.6" y="164.1" transform="rotate(-90 221.6 164.1)">2,50</text>
<text x="76.5" y="170.7" transform="rotate(-90 76.5 170.7)">3</text>
<text x="86.2" y="170.7" transform="rotate(-90 86.2 170.7)">6</text>
<text x="230.3" y="173.3">2,50</text>
<text x="363.4" y="168.9">L</text>
<text x="136.9" y="177.3" transform="rotate(55 136.9 177.3)">2</text>
<text x="171.8" y="179.5" transform="rotate(23 171.8 179.5)">55°</text>
<text x="339.3" y="177.9" transform="rotate(-90 339.3 177.9)">12</text>
<text x="187.8" y="186">10</text>
<text x="196.6" y="183.3">C</text>
<text x="204.4" y="186">6</text>
<text x="219" y="185.4" transform="rotate(30 219 185.4)">R3</text>
<text x="348.4" y="181" transform="rotate(-90 348.4 181)">6</text>
<text x="60.4" y="187.3">1,50</text>
<text x="276.3" y="189.6">2,25</text>
<text x="364.6" y="191.8">2</text>
<text x="46.7" y="195.2">DETALLE D</text>
<text x="195.6" y="194.9">64</text>
<text x="378.1" y="192.6" transform="rotate(-90 378.1 192.6)">11,40</text>
<text x="388.4" y="196" transform="rotate(-90 388.4 196)">104,47</text>
<text x="44.2" y="199.7">ESCALA 2 : 1</text>
<text x="154.2" y="198.1" transform="rotate(-48 154.2 198.1)">145°</text>
<text x="289.8" y="202.7">DETALLE C</text>
<text x="127.3" y="204.5" transform="rotate(-17 127.3 204.5)">160°</text>
<text x="287.4" y="207.2">ESCALA 2 : 1</text>
<text x="56.3" y="219.6">2</text>
<text x="118.8" y="218.6">H</text>
<text x="224.6" y="218.6">H</text>
<text x="133.7" y="228.9">20</text>
<text x="41.4" y="241.9" transform="rotate(-90 41.4 241.9)">15</text>
<text x="88.3" y="241.7" transform="rotate(-90 88.3 241.7)">4</text>
<text x="50.5" y="254.6" transform="rotate(-90 50.5 254.6)">5,50</text>
<text x="144.5" y="256.6">I</text>
<text x="56.2" y="265.8">DETALLE I</text>
<text x="52.5" y="270.3">ESCALA 2 : 1</text>
<text x="142.3" y="273.8">SECCIÓN H-H</text>
</g>
<text font-size="3.9" x="400.9" y="275.5">A3</text>
<g font-size="2">
<text x="231.8" y="234.6">SI NO SE INDICA LO CONTRARIO:</text>
<text x="231.8" y="237.1">LAS COTAS SE EXPRESAN EN MM</text>
<text x="231.8" y="239.6">ACABADO SUPERFICIAL:</text>
<text x="264.4" y="234.6">ACABADO:</text>
<text x="311.3" y="234.5">REBARBAR Y</text>
<text x="311.3" y="237">ROMPER ARISTAS</text>
<text x="311.3" y="239.5">VIVAS</text>
<text x="342.6" y="236">NO CAMBIE LA ESCALA</text>
<text x="383.3" y="236.2">REVISIÓN</text>
<text x="231.8" y="242.1">TOLERANCIAS:</text>
<text x="233.4" y="244.6">LINEAL: 0.25 mm</text>
<text x="233.4" y="247.1">ANGULAR: 1°</text>
<text x="244.3" y="252">NOMBRE</text>
<text x="260" y="251.9">FIRMA</text>
<text x="277.2" y="251.9">FECHA</text>
<text x="329.9" y="251.9">TÍTULO:</text>
<text x="230.6" y="256.1">DIBUJ.</text>
<text x="230.7" y="260.3">VERIF.</text>
<text x="230.4" y="264.4">APROB.</text>
<text x="230.5" y="268.8">FABR.</text>
<text x="230.7" y="273.1">CALID.</text>
<text x="285.6" y="272.5">MATERIAL: Filamento de PLA o PET</text>
<text x="330.1" y="272.5">N.º DE DIBUJO</text>
<text x="285.6" y="285.5">PESO:</text>
<text x="330.1" y="285.6">ESCALA:1:2</text>
<text x="374.5" y="285.6">HOJA 1 DE 1</text>
</g>
</svg>
